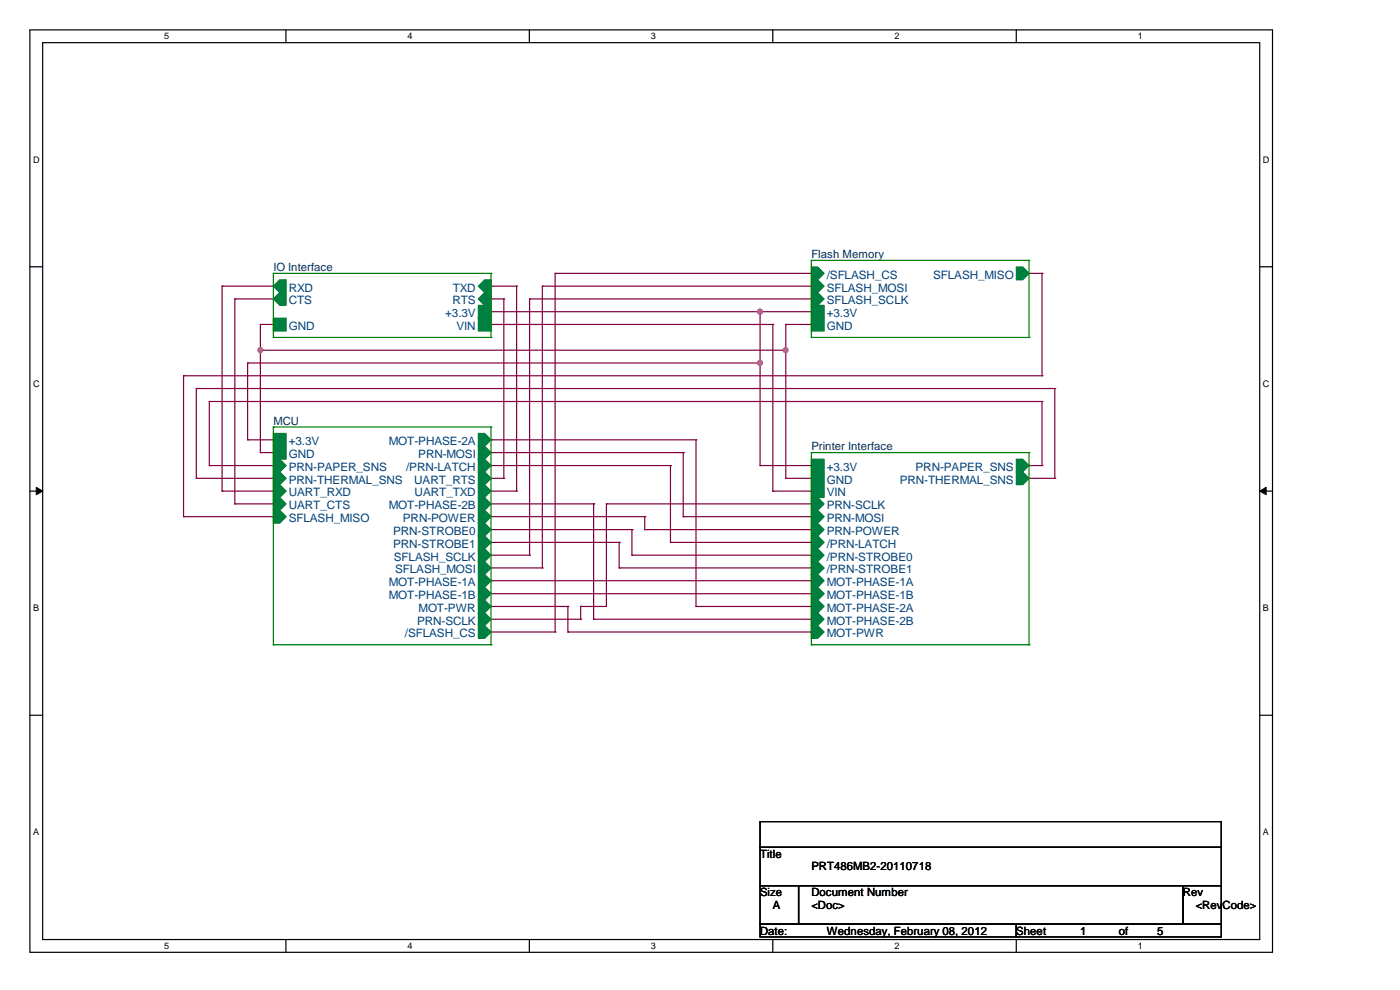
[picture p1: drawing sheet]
<svg xmlns="http://www.w3.org/2000/svg" width="297mm" height="210mm" viewBox="0 0 297 210" stroke-linecap="round" stroke-linejoin="round" font-family="sans-serif">
<path d="M6.3 6.3h263.7v195.7h-263.7zM9.1 9.1h258.1v190.2h-258.1z" fill="none" stroke="#000" stroke-width=".25"/>
<g fill="#fff">
<path d="M34.8 6.6h1.1v2.2h-1.1z"/>
<path d="M34.8 199.6h1.1v2.1h-1.1z"/>
</g>
<path d="M60.7 6.3v2.8M60.7 199.3v2.7" fill="none" stroke="#000" stroke-width=".25"/>
<g fill="#fff">
<path d="M86.4 6.6h1.1v2.2h-1.1z"/>
<path d="M86.4 199.6h1.1v2.1h-1.1z"/>
</g>
<path d="M112.3 6.3v2.8M112.3 199.3v2.7" fill="none" stroke="#000" stroke-width=".25"/>
<g fill="#fff">
<path d="M138.1 6.6h1v2.2h-1z"/>
<path d="M138.1 199.6h1v2.1h-1z"/>
</g>
<path d="M163.9 6.3v2.8M163.9 199.3v2.7" fill="none" stroke="#000" stroke-width=".25"/>
<g fill="#fff">
<path d="M189.7 6.6h1.1v2.2h-1.1z"/>
<path d="M189.7 199.6h1.1v2.1h-1.1z"/>
</g>
<path d="M215.6 6.3v2.8M215.6 199.3v2.7" fill="none" stroke="#000" stroke-width=".25"/>
<g fill="#fff">
<path d="M241.4 6.6h1v2.2h-1z"/>
<path d="M241.4 199.6h1v2.1h-1z"/>
<path d="M7 32.8h1.4v2.1h-1.4z"/>
<path d="M267.9 32.8h1.4v2.1h-1.4z"/>
<path d="M7 80.3h1.4v2.2h-1.4z"/>
<path d="M267.9 80.3h1.4v2.2h-1.4z"/>
</g>
<path d="M6.3 56.6h2.8M267.2 56.6h2.8" fill="none" stroke="#000" stroke-width=".25"/>
<g fill="#fff">
<path d="M7 127.9h1.3v2.1h-1.3z"/>
<path d="M267.9 127.9h1.3v2.1h-1.3z"/>
</g>
<path d="M6.3 104.2h2.8M267.2 104.2h2.8" fill="none" stroke="#000" stroke-width=".25"/>
<path d="M7.7 103.4l1.4 .8-1.4 .7zM267.2 104.2l1.4-.8v1.5z" fill="#000" stroke="#000" stroke-width=".21"/>
<g fill="#fff">
<path d="M7 175.5h1.3v2.1h-1.3z"/>
<path d="M267.9 175.5h1.3v2.1h-1.3z"/>
</g>
<path d="M6.3 151.7h2.8M267.2 151.7h2.8M161.2 174.3h97.9v5.4h-97.9zM161.2 179.7h97.9v8.2h-97.9zM161.2 196h54.4v2.7h-54.4zM161.2 187.9h8.2v8.1h-8.2zM169.4 187.9h81.5v8.1h-81.5zM215.6 196h43.5v2.7h-43.5zM250.9 187.9h8.2v8.1h-8.2z" fill="none" stroke="#000" stroke-width=".25"/>
<g fill="none" stroke="#800040" stroke-width=".25">
<path d="M117.8 58h.1M117.8 58v76.1M117.8 58h54.3M172.1 58h.1M218.3 58h2.8M221.1 58h.1M221.1 58v21.7M38.9 79.7h.1M38.9 79.7h182.2M38.9 79.7v29.9M47.1 60.7h.1M47.1 60.7h10.9"/>
<path d="M47.1 60.7v43.5M49.8 63.4h.1M49.8 63.4h8.2M49.8 63.4v43.5M52.5 77h.1M52.5 77v16.3M52.5 77h108.7M55.2 68.8h.1M55.2 74.3h.1M55.2 68.8h2.8M55.2 68.8v27.2M55.2 74.3h111.5"/>
<path d="M104.2 63.4h.1M104.2 60.7h.1M104.2 66.1h.1M104.2 63.4h2.7M104.2 60.7h5.4M104.2 68.8h59.7M104.2 66.1h67.9M106.9 63.4h.1M106.9 63.4v38.1M109.6 60.7h.1M109.6 60.7v43.5M112.3 63.4h.1"/>
<path d="M112.3 63.4h59.8M112.3 63.4v54.4M115.1 60.7h.1M115.1 60.7h57M115.1 60.7v59.8M161.2 77h.1M161.2 66.1h.1M161.2 66.1v32.7M163.9 68.8h.1M163.9 68.8v35.4M166.7 74.3h.1M166.7 68.8h.1"/>
<path d="M166.7 68.8v32.7M166.7 68.8h5.4M172.1 68.8h.1M172.1 66.1h.1M172.1 63.4h.1M172.1 60.7h.1M221.1 79.7h.1M41.6 82.4h.1M41.6 82.4v19.1M41.6 82.4h182.2M44.4 85.2h.1M44.4 98.8h.1"/>
<path d="M44.4 98.8h13.6M44.4 85.2h176.7M44.4 85.2v13.6M52.5 93.3h.1M52.5 93.3h5.5M55.2 96h.1M55.2 96h2.8M58 98.8h.1M104.2 93.3h.1M104.2 93.3h43.5M104.2 96h40.7M104.2 98.8h38"/>
<path d="M142.2 98.8h.1M142.2 98.8v16.3M144.9 96h.1M144.9 96v13.6M147.7 93.3h.1M147.7 93.3v35.3M161.2 98.8h.1M161.2 98.8h10.9M218.3 98.8h2.8M221.1 98.8h.1M221.1 85.2h.1M221.1 85.2v13.6"/>
<path d="M223.8 82.4h.1M223.8 82.4v19.1M38.9 109.6h.1M38.9 109.6h19.1M41.6 101.5h.1M41.6 101.5h16.4M47.1 104.2h.1M47.1 104.2h10.9M49.8 106.9h.1M49.8 106.9h8.2M58 106.9h.1M58 104.2h.1"/>
<path d="M58 109.6h.1M104.2 109.6h32.6M104.2 115.1h27.2M104.2 101.5h2.7M104.2 104.2h5.4M104.2 106.9h21.7M104.2 112.3h29.9M104.2 117.8h8.1M106.9 101.5h.1M109.6 104.2h.1M112.3 117.8h.1M125.9 106.9h.1"/>
<path d="M125.9 106.9v24.5M128.6 106.9h.1M128.6 106.9v21.7h-5.4M128.6 106.9h43.5M131.4 115.1h.1M131.4 115.1v5.4M134.1 112.3h.1M134.1 117.8h.1M134.1 112.3v5.5M134.1 117.8h38M136.8 109.6h.1M136.8 112.3h.1"/>
<path d="M136.8 109.6v2.7M136.8 112.3h35.3M142.2 115.1h.1M142.2 115.1h29.9M144.9 109.6h.1M144.9 109.6h27.2M163.9 104.2h.1M163.9 104.2h8.2M166.7 101.5h.1M166.7 101.5h5.4M172.1 106.9h.1M172.1 104.2h.1"/>
<path d="M218.3 101.5h.1M218.3 101.5h5.5M223.8 101.5h.1M104.2 123.2h.1M104.2 128.6h16.3M104.2 131.4h19M104.2 120.5h10.9M104.2 134.1h13.6M104.2 123.2h67.9M104.2 125.9h67.9M115.1 120.5h.1M117.8 134.1h.1"/>
<path d="M120.5 128.6h.1M120.5 134.1h.1M120.5 128.6v5.5M120.5 134.1h51.6M123.2 128.6h.1M123.2 131.4h.1M123.2 128.6v2.8M125.9 131.4h.1M125.9 131.4h46.2M131.4 120.5h.1M131.4 120.5h40.7M147.7 128.6h.1"/>
<path d="M147.7 128.6h24.4M172.1 134.1h.1M172.1 125.9h.1"/>
</g>
<g fill="#f0f" stroke="#f0f" stroke-width=".25">
<circle cx="55.2" cy="74.3" r=".52"/>
<circle cx="166.6" cy="74.3" r=".52"/>
<circle cx="161.2" cy="66.1" r=".53"/>
<circle cx="161.2" cy="77" r=".53"/>
</g>
<g fill="#008040" stroke="#008040" stroke-width=".25">
<path d="M172.1 56.6h1.4l1.3 1.4-1.3 1.3h-1.4z" fill-rule="evenodd"/>
<path d="M172.1 59.3h1.4l1.3 1.4-1.3 1.4h-1.4z" fill-rule="evenodd"/>
<path d="M172.1 62.1h1.4l1.3 1.3-1.3 1.4h-1.4z" fill-rule="evenodd"/>
<path d="M215.6 56.6h1.4l1.3 1.4-1.3 1.3h-1.4z" fill-rule="evenodd"/>
<path d="M172.1 64.8h2.7v2.7h-2.7z" fill-rule="evenodd"/>
<path d="M172.1 67.5h2.7v2.7h-2.7z" fill-rule="evenodd"/>
<path d="M101.5 60.7l1.3-1.4h1.4v2.8h-1.4z" fill-rule="evenodd"/>
<path d="M101.5 64.8h2.7v2.7h-2.7z" fill-rule="evenodd"/>
<path d="M58 67.5h2.7v2.7h-2.7z" fill-rule="evenodd"/>
<path d="M101.5 67.5h2.7v2.7h-2.7z" fill-rule="evenodd"/>
<path d="M58 60.7l1.3-1.4h1.4v2.8h-1.4z" fill-rule="evenodd"/>
<path d="M101.5 63.4l1.3-1.3h1.4v2.7h-1.4z" fill-rule="evenodd"/>
<path d="M58 63.4l1.3-1.3h1.4v2.7h-1.4z" fill-rule="evenodd"/>
<path d="M172.1 97.4h2.7v2.7h-2.7z" fill-rule="evenodd"/>
<path d="M172.1 100.1h2.7v2.7h-2.7z" fill-rule="evenodd"/>
<path d="M172.1 102.8h2.7v2.7h-2.7z" fill-rule="evenodd"/>
<path d="M172.1 105.5h1.4l1.3 1.4-1.3 1.3h-1.4z" fill-rule="evenodd"/>
<path d="M172.1 108.2h1.4l1.3 1.4-1.3 1.4h-1.4z" fill-rule="evenodd"/>
<path d="M215.6 97.4h1.4l1.3 1.4-1.3 1.3h-1.4z" fill-rule="evenodd"/>
<path d="M172.1 111h1.4l1.3 1.3-1.3 1.4h-1.4z" fill-rule="evenodd"/>
<path d="M215.6 100.1h1.4l1.3 1.4-1.3 1.3h-1.4z" fill-rule="evenodd"/>
<path d="M172.1 113.7h1.4l1.3 1.4-1.3 1.3h-1.4z" fill-rule="evenodd"/>
<path d="M172.1 116.4h1.4l1.3 1.4-1.3 1.3h-1.4z" fill-rule="evenodd"/>
<path d="M172.1 119.1h1.4l1.3 1.4-1.3 1.3h-1.4z" fill-rule="evenodd"/>
<path d="M172.1 121.8h1.4l1.3 1.4-1.3 1.4h-1.4z" fill-rule="evenodd"/>
<path d="M172.1 124.6h1.4l1.3 1.3-1.3 1.4h-1.4z" fill-rule="evenodd"/>
<path d="M172.1 127.3h1.4l1.3 1.3-1.3 1.4h-1.4z" fill-rule="evenodd"/>
<path d="M172.1 130h1.4l1.3 1.4-1.3 1.3h-1.4z" fill-rule="evenodd"/>
<path d="M172.1 132.7h1.4l1.3 1.4-1.3 1.3h-1.4z" fill-rule="evenodd"/>
<path d="M58 91.9h2.7v2.7h-2.7z" fill-rule="evenodd"/>
<path d="M58 94.6h2.7v2.8h-2.7z" fill-rule="evenodd"/>
<path d="M101.5 91.9h1.3l1.4 1.4-1.4 1.3h-1.3z" fill-rule="evenodd"/>
<path d="M58 97.4h1.3l1.4 1.4-1.4 1.3h-1.3z" fill-rule="evenodd"/>
<path d="M58 100.1h1.3l1.4 1.4-1.4 1.3h-1.3z" fill-rule="evenodd"/>
<path d="M101.5 94.6h1.3l1.4 1.4-1.4 1.4h-1.3z" fill-rule="evenodd"/>
<path d="M101.5 97.4h1.3l1.4 1.4-1.4 1.3h-1.3z" fill-rule="evenodd"/>
<path d="M101.5 100.1h1.3l1.4 1.4-1.4 1.3h-1.3z" fill-rule="evenodd"/>
<path d="M101.5 102.8h1.3l1.4 1.4-1.4 1.3h-1.3z" fill-rule="evenodd"/>
<path d="M58 102.8h1.3l1.4 1.4-1.4 1.3h-1.3z" fill-rule="evenodd"/>
<path d="M58 105.5h1.3l1.4 1.4-1.4 1.3h-1.3z" fill-rule="evenodd"/>
<path d="M101.5 105.5h1.3l1.4 1.4-1.4 1.3h-1.3z" fill-rule="evenodd"/>
<path d="M101.5 108.2h1.3l1.4 1.4-1.4 1.4h-1.3z" fill-rule="evenodd"/>
<path d="M101.5 111h1.3l1.4 1.3-1.4 1.4h-1.3z" fill-rule="evenodd"/>
<path d="M101.5 113.7h1.3l1.4 1.4-1.4 1.3h-1.3z" fill-rule="evenodd"/>
<path d="M58 108.2h1.3l1.4 1.4-1.4 1.4h-1.3z" fill-rule="evenodd"/>
<path d="M101.5 116.4h1.3l1.4 1.4-1.4 1.3h-1.3z" fill-rule="evenodd"/>
<path d="M101.5 119.1h1.3l1.4 1.4-1.4 1.3h-1.3z" fill-rule="evenodd"/>
<path d="M101.5 124.6h1.3l1.4 1.3-1.4 1.4h-1.3z" fill-rule="evenodd"/>
<path d="M101.5 121.8h1.3l1.4 1.4-1.4 1.4h-1.3z" fill-rule="evenodd"/>
<path d="M101.5 127.3h1.3l1.4 1.3-1.4 1.4h-1.3z" fill-rule="evenodd"/>
<path d="M101.5 130h1.3l1.4 1.4-1.4 1.3h-1.3z" fill-rule="evenodd"/>
<path d="M101.5 132.7h1.3l1.4 1.4-1.4 1.3h-1.3z" fill-rule="evenodd"/>
</g>
<g fill="none" stroke="#008000" stroke-width=".25">
<path d="M58 58h.1M58 58h46.2M58 58v13.6M104.2 58h.1M104.2 58v13.6M172.1 55.2h.1M172.1 55.2h46.2M172.1 55.2v16.4M218.3 55.2h.1M218.3 55.2v16.4M58 71.6h.1M58 71.6h46.2"/>
<path d="M104.2 71.6h.1M172.1 71.6h.1M172.1 71.6h46.2M218.3 71.6h.1M58 90.6h.1M58 90.6v46.2M58 90.6h46.2M104.2 90.6h.1M104.2 90.6v46.2M172.1 96h.1M172.1 96v40.8M172.1 96h46.2"/>
<path d="M218.3 96h.1M218.3 96v40.8M58 136.8h.1M58 136.8h46.2M104.2 136.8h.1M172.1 136.8h.1M172.1 136.8h46.2M218.3 136.8h.1"/>
</g>
<g font-size="2.5" fill="#004080">
<text x="175.4" y="59.1">/SFLASH_CS</text>
<text x="197.9" y="59.1">SFLASH_MISO</text>
<text x="61.2" y="61.8">RXD</text>
<text x="61.2" y="64.6">CTS</text>
<text x="96" y="64.6">RTS</text>
<text x="96" y="61.8">TXD</text>
<text x="175.4" y="61.8">SFLASH_MOSI</text>
<text x="175.4" y="64.6">SFLASH_SCLK</text>
<text x="61.2" y="70">GND</text>
<text x="94.4" y="67.3">+3.3V</text>
<text x="96.9" y="70">VIN</text>
<text x="175.4" y="67.3">+3.3V</text>
<text x="175.4" y="70">GND</text>
<text x="61.2" y="94.4">+3.3V</text>
<text x="82.5" y="94.4">MOT-PHASE-2A</text>
<text x="61.2" y="97.1">GND</text>
<text x="61.2" y="99.9">PRN-PAPER_SNS</text>
<text x="86.1" y="99.9">/PRN-LATCH</text>
<text x="88.7" y="97.1">PRN-MOSI</text>
<text x="175.4" y="99.9">+3.3V</text>
<text x="194.2" y="99.9">PRN-PAPER_SNS</text>
<text x="61.2" y="102.6">PRN-THERMAL_SNS</text>
<text x="61.2" y="105.3">UART_RXD</text>
<text x="87.9" y="102.6">UART_RTS</text>
<text x="88" y="105.3">UART_TXD</text>
<text x="175.4" y="102.6">GND</text>
<text x="175.4" y="105.3">VIN</text>
<text x="190.9" y="102.6">PRN-THERMAL_SNS</text>
<text x="61.2" y="108">UART_CTS</text>
<text x="61.2" y="110.7">SFLASH_MISO</text>
<text x="82.5" y="108">MOT-PHASE-2B</text>
<text x="83.4" y="113.5">PRN-STROBE0</text>
<text x="85.5" y="110.7">PRN-POWER</text>
<text x="175.4" y="108">PRN-SCLK</text>
<text x="175.4" y="110.7">PRN-MOSI</text>
<text x="175.4" y="113.5">PRN-POWER</text>
<text x="83.4" y="116.2">PRN-STROBE1</text>
<text x="83.6" y="118.9">SFLASH_SCLK</text>
<text x="175.4" y="116.2">/PRN-LATCH</text>
<text x="175.4" y="118.9">/PRN-STROBE0</text>
<text x="82.5" y="124.3">MOT-PHASE-1A</text>
<text x="83.8" y="121.6">SFLASH_MOSI</text>
<text x="175.4" y="121.6">/PRN-STROBE1</text>
<text x="175.4" y="124.3">MOT-PHASE-1A</text>
<text x="82.5" y="127.1">MOT-PHASE-1B</text>
<text x="88.8" y="129.8">MOT-PWR</text>
<text x="175.4" y="127.1">MOT-PHASE-1B</text>
<text x="175.4" y="129.8">MOT-PHASE-2A</text>
<text x="85.9" y="135.2">/SFLASH_CS</text>
<text x="88.5" y="132.5">PRN-SCLK</text>
<text x="175.4" y="132.5">MOT-PHASE-2B</text>
<text x="175.4" y="135.2">MOT-PWR</text>
</g>
<g font-size="2.4" fill="#004040">
<text x="58" y="57.4">IO Interface</text>
<text x="172.1" y="54.7">Flash Memory</text>
<text x="58" y="90.1">MCU</text>
<text x="172.1" y="95.5">Printer Interface</text>
</g>
<g font-size="2.4">
<text x="161.2" y="181.9">Title</text>
<text x="172.1" y="184.7">PRT486MB2-20110718</text>
<text x="161.2" y="190.1">Size</text>
<text x="172.1" y="190.1">Document Number</text>
<text x="250.9" y="190.1">Rev</text>
<text x="163.9" y="192.8">A</text>
<text x="172.1" y="192.8">&lt;Doc&gt;</text>
<text x="253.7" y="192.8">&lt;RevCode&gt;</text>
<text x="161.2" y="198.2">Date:</text>
<text x="175.4" y="198.2">Wednesday, February 08, 2012</text>
<text x="215.6" y="198.2">Sheet</text>
<text x="229.2" y="198.2">1</text>
<text x="237.4" y="198.2">of</text>
<text x="245.5" y="198.2">5</text>
</g>
<g font-size="1.9">
<text x="34.8" y="8.3">5</text>
<text x="86.4" y="8.3">4</text>
<text x="138.1" y="8.3">3</text>
<text x="189.7" y="8.3">2</text>
<text x="241.4" y="8.3">1</text>
<text x="7" y="34.5">D</text>
<text x="267.9" y="34.5">D</text>
<text x="7" y="82">C</text>
<text x="267.9" y="82">C</text>
<text x="7" y="129.6">B</text>
<text x="267.9" y="129.6">B</text>
<text x="7" y="177.2">A</text>
<text x="267.9" y="177.2">A</text>
<text x="34.8" y="201.3">5</text>
<text x="86.4" y="201.3">4</text>
<text x="138.1" y="201.3">3</text>
<text x="189.7" y="201.3">2</text>
<text x="241.4" y="201.3">1</text>
</g>
</svg>
